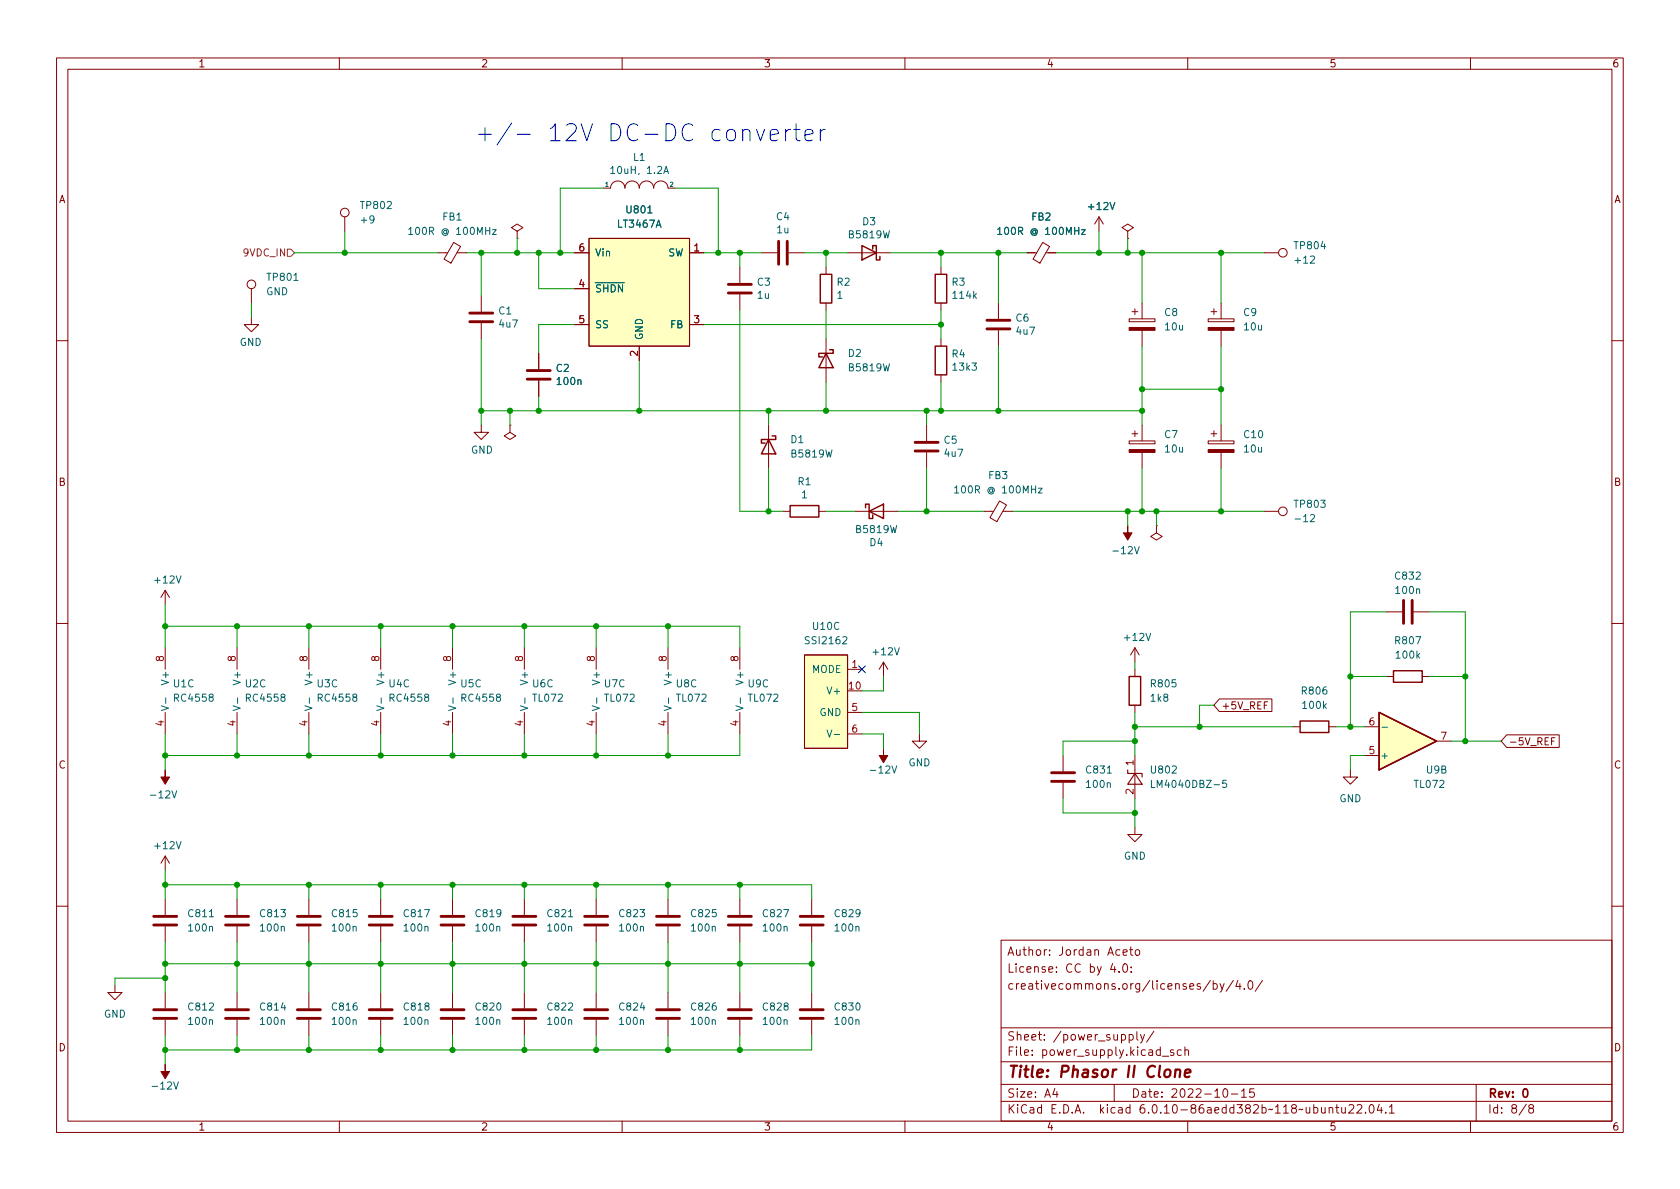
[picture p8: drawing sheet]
<svg xmlns="http://www.w3.org/2000/svg" width="297mm" height="210mm" viewBox="0 0 297 210" stroke-linecap="round" stroke-linejoin="round" font-family="sans-serif">
<g fill="none" stroke="#840000" stroke-width=".18">
<path d="M10 10.2h277v190.1h-277zM12 12.2h273v186.1h-273zM60 10.2v2M110 10.2v2M160 10.2v2M210 10.2v2M260 10.2v2M61 38.3v2.6M106.7 33.3h1.2a1.27 1.27 0 0 1 1.3-1.3 1.27 1.27 0 0 1 1.3 1.3 1.27 1.27 0 0 1 1.3-1.3 1.27 1.27 0 0 1 1.2 1.3 1.27 1.27 0 0 1 1.3-1.3 1.27 1.27 0 0 1 1.3 1.3 1.27 1.27 0 0 1 1.2-1.3 1.27 1.27 0 0 1 1.3 1.3h1.3M194.3 38.3l-.8 1.3M194.3 38.3v2.6M194.3 38.3l.8 1.3"/>
<path d="M44.4 56.1v1.3h-1.2l1.2 1.3 1.3-1.3h-1.3M44.4 51v2.6M77.5 44.7h1.6M80.2 42.9l1.2 .7-1.7 2.9-1.2-.7zM80.8 44.7h1.7M85.1 52.3v2.8M85.1 57.1v2.8M91.4 40.9l1.1-.6-1.1-.7-1 .7 1 .6v1.3M91.4 42.2h.1M101.6 44.7h2.5M101.6 57.4h2.5M101.6 51h2.5"/>
<path d="M104.1 42.2h17.8v19h-17.8zM121.9 44.7h2.6M121.9 57.4h2.6M130.8 47.2v2.8M130.8 52.1v2.8M134.6 44.7h2.8M139.4 44.7h2.8M146 47.2v1.3M146 53.6v1.3M146 59.9v7.7M149.9 44.7h7.6M166.4 47.2v1.3"/>
<path d="M166.4 53.6v1.3M166.4 59.9v1.3M176.5 53.6v2.8M176.5 58.4v2.8M181.6 44.7h1.7M184.4 42.9l1.2 .7-1.7 2.9-1.2-.7zM184.9 44.7h1.8M199.4 40.9l1-.6-1-.7-1 .7 1 .6v1.3M199.4 42.2h.1M199.6 56.4h4.6v.5h-4.6zM200.2 55.1h1M200.7 54.6v1"/>
<path d="M201.9 53.6v2.8M201.9 58.4v2.8M213.6 56.4h4.6v.5h-4.6zM214.1 55.1h1M214.6 54.6v1M215.9 53.6v2.8M215.9 58.4v2.8M223.5 44.7h2.6M10 60.2h2M85.1 75.2v1.2h1.3l-1.3 1.3-1.3-1.3h1.3M90.2 75.2v1.2l1 .7-1 .6-1-.6 1-.7M90.2 75.2h.1"/>
<path d="M95.2 62.5v2.8M95.2 67.3v2.8M113 61.2v2.5M135.9 75.2v7.6M163.8 75.2v2.8M166.4 66.3v1.3M199.6 78h4.6v.5h-4.6zM200.2 76.7h1M200.7 76.2v1M201.9 75.2v2.8M213.6 78h4.6v.5h-4.6zM214.1 76.7h1"/>
<path d="M214.6 76.2v1M215.9 75.2v2.8M285 60.2h2M138.4 90.4h1.3M144.8 90.4h1.2M151.1 90.4h7.6M163.8 80v2.8M174 90.4h1.6M176.7 88.6l1.3 .7-1.7 2.9-1.3-.7zM177.3 90.4h1.8M201.9 80v2.8M204.5 93v1.2l1 .7-1 .6-1-.6 1-.7"/>
<path d="M204.5 93h.1M215.9 80v2.8M223.5 90.4h2.6M10 110.2h2M29.2 104.4v2.5M29.2 114.5v3.9M29.2 104.4l-.8 1.3M29.2 104.4l.8 1.3M41.9 114.5v3.9M54.6 114.5v3.9M67.3 114.5v3.9M80 114.5v3.9"/>
<path d="M92.7 114.5v3.9M105.4 114.5v3.9M118.1 114.5v3.9M130.8 114.5v3.9M142.2 115.8h7.7v16.5h-7.7zM149.9 118.4h2.5M156.2 117.1l-.8 1.3M156.2 117.1v2.5M156.2 117.1l.8 1.3M200.7 114.5v2.6M200.7 118.4v1.2M200.7 114.5l-.8 1.3"/>
<path d="M200.7 114.5l.7 1.3M245.1 108.2h2.8M245.1 119.6h1.3M249.9 108.2h2.8M251.5 119.6h1.2M285 110.2h2M29.2 126v3.8M41.9 126v3.8M54.6 126v3.8M67.3 126v3.8M80 126v3.8M92.7 126v3.8"/>
<path d="M105.4 126v3.8M118.1 126v3.8M130.8 126v3.8M149.9 126h2.5M149.9 129.8h2.5M162.6 129.8v1.3h1.2l-1.2 1.2-1.3-1.2h1.3M188 133.6v2.8M188 138.4v2.8M200.7 133.6v7.6M200.7 124.7v1.3M215.6 123.6h9.3v2.2h-9.3l-1-1.1zM228.6 128.5h1.3"/>
<path d="M234.9 128.5h1.3M238.8 136.1v1.3h1.2l-1.2 1.3-1.3-1.3h1.3M241.3 128.5h2.5M241.3 133.6h2.5M254 131.1h2.5M266.4 129.9h9.3v2.3h-9.3l-1-1.1zM274.3 131.1h.5M274.9 130.5h-.6v1.2M29.2 151.4l-.8 1.2M29.2 151.4v2.5M29.2 159v2.8M29.2 151.4l.8 1.2"/>
<path d="M41.9 159v2.8M54.6 159v2.8M67.3 159v2.8M80 159v2.8M92.7 159v2.8M105.4 159v2.8M118.1 159v2.8M130.8 159v2.8M143.5 159v2.8M200.7 146.3v1.3h1.2l-1.2 1.2-1.3-1.2h1.3M10 160.2h2M20.3 174.2v1.3h1.3l-1.3 1.3-1.3-1.3h1.3"/>
<path d="M29.2 163.8v2.8M29.2 175.5v2.8M41.9 163.8v2.8M41.9 175.5v2.8M54.6 163.8v2.8M54.6 175.5v2.8M67.3 163.8v2.8M67.3 175.5v2.8M80 163.8v2.8M80 175.5v2.8M92.7 163.8v2.8M92.7 175.5v2.8"/>
<path d="M105.4 163.8v2.8M105.4 175.5v2.8M118.1 163.8v2.8M118.1 175.5v2.8M130.8 163.8v2.8M130.8 175.5v2.8M143.5 163.8v2.8M143.5 175.5v2.8M177 166.3h108v32h-108zM196.7 170.4l-.3 1h.9M197.1 170.9v1M197.9 171.8v.1"/>
<path d="M198.6 168.4l.7-.1-.1-.3-.4-.1-.2 .2v.8h.6M198.6 170.6l.3-.2a.81 .81 0 0 1 .5 .7 .81 .81 0 0 1-.3 .8h-.1a.81 .81 0 0 1-.4-1.3zM199.7 167.9h.6M199.9 167.4v1.3l.4 .2M200 171.8v.1M200 171v.1M200.9 168l.3-.1 .3 .3v.4l-.3 .3h-.3l-.2-.3v-.4zM214 173.4l-1.3 1.9M214.5 174l.4-.1 .3 .3v.4l-.1 .3h-.6M214.5 173.4v1.5M215.7 173.9l.4 1M216.4 173.9l-.5 1.4-.2 .1"/>
<path d="M218.1 173.4l-1.3 1.9M218.9 173.4l-.4 1h.9M219.2 173.9v1M220 174.8v.1M220.8 173.6l.2-.2a.81 .81 0 0 1 .6 .7 .81 .81 0 0 1-.3 .8h-.2a.81 .81 0 0 1-.3-1.3zM223.2 173.4l-1.3 1.9M285 160.2h2M29.2 180.3v2.8M41.9 180.3v2.8M54.6 180.3v2.8M60 198.3v2M67.3 180.3v2.8"/>
<path d="M80 180.3v2.8M92.7 180.3v2.8M105.4 180.3v2.8M110 198.3v2M118.1 180.3v2.8M130.8 180.3v2.8M143.5 180.3v2.8M160 198.3v2M177 194.8h108M177 191.8h108M177 187.8h108M177 181.8h108"/>
<path d="M186.5 192.5l-.4 1h1M186.9 193v1M197 191.8v3M199.6 183l.5-.1 .3 .3v.4l-.2 .3h-.6M199.6 182.9v1.5M201 182.4v1.3l.2 .2M201.6 182.9l.4 1M202.4 182.9l-.5 1.4-.3 .1M204 182.4l-1.3 1.9M205.5 186.8h1.1M207.5 185.7l-.4-.1-.2 .2 .1 .3 .5 .1v.4h-.6M208.9 185.7l-.5-.1-.3 .3v.4l.2 .3h.6"/>
<path d="M209.5 185.8l.2-.2 .4 .1v.9M209.5 185.1v1.5M210 198.3v2M216.4 192.6l.2-.1a.81 .81 0 0 1 .6 .7 .81 .81 0 0 1-.3 .8h-.2a.81 .81 0 0 1-.6-.6 .81 .81 0 0 1 .3-.8zM217.7 193.5h1.2M219.5 193l.4-.5v1.5M219.5 194h.9M221.7 192.5h-.7l-.1 .7 .2-.1 .5 .1 .2 .2-.1 .5-.2 .1-.6-.1M235 196l.2-.2 .4 .1v.9M235 195.8v1M236.1 195.8h.6M236.4 195.3v1.3l.3 .2"/>
<path d="M237.2 195.8l.1 1h.3l.3-.1M237.9 195.8v1M238.5 195.5l.6-.2 .2 .2 .1 .3-1 1h1M239.9 195.5l.6-.2 .2 .2 .1 .3-.9 1h.9M241.4 196.7v.1M242.3 195.4l.1-.1a.81 .81 0 0 1 .6 .7 .81 .81 0 0 1-.3 .8h-.1a.81 .81 0 0 1-.6-.6 .81 .81 0 0 1 .3-.8zM243.9 195.3l-.4 1h.9M244.2 195.8v1M245 196.7v.1M245.6 195.8l.5-.5v1.5M245.6 196.8h.9M260 198.3v2"/>
<path d="M261 191.8v6.5M269.9 195.3l-1.3 1.9M270.6 196l-.3-.3 .1-.2 .2-.2 .4 .1 .2 .2-.1 .2-.7 .2-.1 .3v.2l.3 .3h.4l.2-.3-.1-.4-.2-.1"/>
<circle cx="61" cy="37.6" r=".76"/>
<circle cx="44.4" cy="50.3" r=".76"/>
<circle cx="226.8" cy="44.7" r=".76"/>
<circle cx="226.8" cy="90.4" r=".76"/>
</g>
<path d="M269.4 192.7l.2-.2a.8 .8 0 0 1 .5 .8 .8 .8 0 0 1-.5 .7l-.2-.1-.1-.4z" fill="none" stroke="#840000" stroke-width=".3"/>
<path d="M206 189.3a.52 .52 0 0 1 .6-.2 .52 .52 0 0 1 .4 .4l-.1 .6a.55 .55 0 0 1-.5 .4 .55 .55 0 0 1-.6-.4zM207.8 189.3a.49 .49 0 0 1 .9 .1l-.1 1.1M207.9 189.1l-.2 1.4M209.5 189.8l1-.2-.1-.4-.1-.1-.6 .1-.2 1 .2 .3 .6-.1" fill="none" stroke="#840000" stroke-width=".4"/>
<g fill="none" stroke="#840000" stroke-width=".51">
<path d="M83.1 56.9h4M83.1 55.4h4M128.8 51.8h4M128.8 50.3h4M137.7 42.7v4M139.2 42.7v4M174.5 58.2h4.1M174.5 56.6h4.1M93.2 67.1h4.1M93.2 65.5h4.1M161.8 79.8h4.1M161.8 78.2h4.1"/>
<path d="M248.2 106.2v4M249.7 106.2v4M185.9 138.2h4.1M185.9 136.6h4.1M27.2 178.6h4M27.2 163.6h4M27.2 162h4M39.9 178.6h4M39.9 163.6h4M39.9 162h4M52.6 178.6h4M52.6 163.6h4"/>
<path d="M52.6 162h4M65.3 178.6h4M65.3 163.6h4M65.3 162h4M78 178.6h4M78 163.6h4M78 162h4M90.7 178.6h4M90.7 163.6h4M90.7 162h4M103.4 178.6h4M103.4 163.6h4"/>
<path d="M103.4 162h4M116.1 178.6h4M116.1 163.6h4M116.1 162h4M128.8 178.6h4M128.8 163.6h4M128.8 162h4M141.5 178.6h4M141.5 163.6h4M141.5 162h4M27.2 180.1h4M39.9 180.1h4"/>
<path d="M52.6 180.1h4M65.3 180.1h4M78 180.1h4M90.7 180.1h4M103.4 180.1h4M116.1 180.1h4M128.8 180.1h4M141.5 180.1h4"/>
</g>
<g fill="none" stroke="#006464" stroke-width=".18">
<path d="M108 29.8l.3-.4v1.3M108 30.7h.7M117.4 30.7l.4-1.3 .4 1.3M117.5 30.3h.6M72.3 40.6l.3-.4v1.3M72.3 41.5h.7M87.1 40.6h.6l-.6 .9h.6M176.4 40.6l.4-.4v1.3M176.4 41.5h.7M191.2 40.6h.7l-.7 .9h.7M168.8 86.3l.3-.4v1.3M168.8 87.2h.7"/>
<path d="M183.6 86.3h.7l-.7 .9h.7M28.5 124.8l1.3 .4-1.3 .5M29.3 123.4v1M41.2 124.8l1.3 .4-1.3 .5M42 123.4v1M53.9 124.8l1.3 .4-1.3 .5M54.7 123.4v1M66.6 124.8l1.3 .4-1.3 .5M67.4 123.4v1M79.3 124.8l1.3 .4-1.3 .5M80.1 123.4v1M92 124.8l1.3 .4-1.3 .5"/>
<path d="M92.8 123.4v1M104.7 124.8l1.3 .4-1.3 .5M105.5 123.4v1M117.4 124.8l1.3 .4-1.3 .5M118.2 123.4v1M130.1 124.8l1.3 .4-1.3 .5M130.9 123.4v1M146.2 129.1l.5 1.3 .4-1.3M147.5 129.9h1M203.6 138v1.3h.6M216.8 138h-.6v.6l.1-.1h.5l.1 .2-.1 .4-.2 .2-.4-.2M244.3 128.6h1"/>
</g>
<g fill="#840000" stroke="#840000" stroke-width=".18">
<path d="M29.2 136.1v1.3h.8l-.8 1.3-.8-1.3h.8z"/>
<path d="M156.2 132.3v1.3h.8l-.8 1.3-.8-1.3h.8z"/>
<path d="M199.6 79.5h4.6v.5h-4.6z"/>
<path d="M199.6 57.9h4.6v.5h-4.6z"/>
<path d="M213.6 57.9h4.6v.5h-4.6z"/>
<path d="M213.6 79.5h4.6v.5h-4.6z"/>
<path d="M29.2 188.2v1.3h.8l-.8 1.2-.8-1.2h.8z"/>
<path d="M199.4 93v1.2h.8l-.8 1.3-.8-1.3h.8z"/>
</g>
<g fill="none" stroke="#840000" stroke-width=".25">
<path d="M145 48.5h2.1v5.1h-2.1zM152.4 43.4l2.5 1.3-2.5 1.3zM154.3 44.1v-.7h.6v2.6h.7v-.7M165.4 48.5h2v5.1h-2zM135.9 77.7l1.3 2.6h-2.6zM136.5 77.1h.7v.6h-2.6v.7h.7M146 62.5l1.3 2.5h-2.5zM146.7 61.8h.6v.7h-2.5v.6h.6M165.4 61.2h2v5.1h-2zM139.7 89.4h5.1v2h-5.1zM153 89.8v-.7h.7v2.6h.6v-.6M153.7 90.4l2.5-1.3v2.6z"/>
<path d="M199.6 119.6h2.1v5.1h-2.1zM246.4 118.6h5.1v2h-5.1zM229.9 127.5h5v2h-5zM243.8 126l10.2 5.1-10.2 5z"/>
</g>
<g fill="#ffffc2" stroke="#ffffc2" stroke-width=".18">
<path d="M142.2 115.8h7.7v16.5h-7.7z"/>
<path d="M243.8 126l10.2 5.1-10.2 5z"/>
<path d="M104.1 42.2h17.8v19h-17.8z"/>
</g>
<path d="M199.4 136.1v.7h2.5v.6M200.7 136.8l1.2 1.9h-2.5z" fill="none" stroke="#840000" stroke-width=".2"/>
<path d="M50.8 44.1h.6l.7 .6-.7 .6h-.6z" fill="none" stroke="#725600" stroke-width=".18"/>
<path d="M131.3 23.2a.74 .74 0 0 1 1.3 .1v1.6M133.8 22.9l.7 2 .7-2M136.2 23.9l1.4-.3-.1-.6-.3-.1h-.6l-.3 .1-.1 .3v1.2l.1 .2 .3 .2h.6l.3-.2M138.9 22.9v2M139.8 22.9a.77 .77 0 0 0-.9 .6M140.3 22.9h1.2M140.8 21.9v2.6l.1 .2 .6 .2M142.3 23.9l1.5-.3-.2-.6-.3-.1h-.5l-.3 .1-.2 .3v1.2l.2 .2 .3 .2h.5l.3-.2M145 22.9v2M145.9 22.9a.77 .77 0 0 0-.9 .6" fill="none" stroke="#0000c2" stroke-width=".18"/>
<g fill="none" stroke="#009600" stroke-width=".18">
<path d="M106.7 33.3h-7.6v11.4M119.4 33.3h7.6v11.4M44.4 53.6v2.5M52.1 44.7h25.4M61 40.9v3.8M82.5 44.7h19.1M85.1 44.7v7.6M85.1 59.9v15.3M91.4 42.2v2.5M95.2 44.7v6.3h6.4M101.6 57.4h-6.4v5.1M124.5 44.7h10.1"/>
<path d="M124.5 57.4h41.9M130.8 54.9v35.5h7.6M130.8 44.7v2.5M142.2 44.7h7.7M146 44.7v2.5M146 54.9v5M157.5 44.7h24.1M166.4 44.7v2.5M166.4 54.9v5M176.5 44.7v8.9M186.7 44.7h36.8M194.3 40.9v3.8"/>
<path d="M199.4 42.2v2.5M201.9 44.7v8.9M215.9 44.7v8.9M85.1 72.6h116.8M90.2 72.6v2.6M95.2 70.1v2.5M113 63.7v8.9M135.9 72.6v2.6M146 67.6v5M163.8 72.6v2.6M166.4 67.6v5M176.5 61.2v11.4"/>
<path d="M201.9 61.2v14M201.9 68.8h14M215.9 61.2v14M135.9 82.8v7.6M146 90.4h5.1M158.7 90.4h15.3M163.8 82.8v7.6M179.1 90.4h44.4M199.4 90.4v2.6M201.9 82.8v7.6M204.5 90.4v2.6M215.9 82.8v7.6"/>
<path d="M29.2 110.7h101.6v3.8M29.2 106.9v7.6M41.9 110.7v3.8M54.6 110.7v3.8M67.3 110.7v3.8M80 110.7v3.8M92.7 110.7v3.8M105.4 110.7v3.8M118.1 110.7v3.8M156.2 119.6v2.6h-3.8M200.7 117.1v1.3M238.8 119.6h6.3"/>
<path d="M245.1 108.2h-6.3v20.3M252.7 119.6h6.4M252.7 108.2h6.4v22.9M29.2 129.8v6.3M41.9 129.8v3.8M54.6 129.8v3.8M67.3 129.8v3.8M80 129.8v3.8M92.7 129.8v3.8M105.4 129.8v3.8M118.1 129.8v3.8M130.8 129.8v3.8h-101.6"/>
<path d="M152.4 126h10.2v3.8M152.4 129.8h3.8v2.5M200.7 128.5h27.9M200.7 126v7.6M200.7 131.1h-12.7v2.5M214.6 124.7h-2.5v3.8M236.2 128.5h5.1M241.3 133.6h-2.5v2.5M256.5 131.1h8.9M29.2 156.5h114.3v2.5M29.2 153.9v5.1M41.9 156.5v2.5"/>
<path d="M54.6 156.5v2.5M67.3 156.5v2.5M80 156.5v2.5M92.7 156.5v2.5M105.4 156.5v2.5M118.1 156.5v2.5M130.8 156.5v2.5M188 141.2v2.6h12.7M200.7 141.2v5.1M29.2 170.4h114.3M29.2 166.6v8.9M29.2 173h-8.9v1.2"/>
<path d="M41.9 166.6v8.9M54.6 166.6v8.9M67.3 166.6v8.9M80 166.6v8.9M92.7 166.6v8.9M105.4 166.6v8.9M118.1 166.6v8.9M130.8 166.6v8.9M143.5 166.6v8.9M29.2 183.1v5.1M41.9 183.1v2.6M54.6 183.1v2.6"/>
<path d="M67.3 183.1v2.6M80 183.1v2.6M92.7 183.1v2.6M105.4 183.1v2.6M118.1 183.1v2.6M130.8 183.1v2.6M143.5 183.1v2.6h-114.3"/>
</g>
<path d="M151.8 117.7l1.2 1.3M153 117.7l-1.2 1.3" fill="none" stroke="#000084" stroke-width=".18"/>
<g fill="#009600" stroke="#009600" stroke-width=".18">
<circle cx="215.9" cy="90.4" r=".46"/>
<circle cx="200.7" cy="131.1" r=".46"/>
<circle cx="200.7" cy="143.8" r=".46"/>
<circle cx="212.1" cy="128.5" r=".46"/>
<circle cx="200.7" cy="128.5" r=".46"/>
<circle cx="163.8" cy="72.6" r=".46"/>
<circle cx="166.4" cy="72.6" r=".46"/>
<circle cx="176.5" cy="72.6" r=".46"/>
<circle cx="166.4" cy="57.4" r=".46"/>
<circle cx="146" cy="72.6" r=".46"/>
<circle cx="113" cy="72.6" r=".46"/>
<circle cx="146" cy="44.7" r=".46"/>
<circle cx="163.8" cy="90.4" r=".46"/>
<circle cx="135.9" cy="90.4" r=".46"/>
<circle cx="135.9" cy="72.6" r=".46"/>
<circle cx="201.9" cy="44.7" r=".46"/>
<circle cx="199.4" cy="44.7" r=".46"/>
<circle cx="201.9" cy="72.6" r=".46"/>
<circle cx="176.5" cy="44.7" r=".46"/>
<circle cx="166.4" cy="44.7" r=".46"/>
<circle cx="194.3" cy="44.7" r=".46"/>
<circle cx="80" cy="133.6" r=".46"/>
<circle cx="92.7" cy="133.6" r=".46"/>
<circle cx="118.1" cy="110.7" r=".46"/>
<circle cx="105.4" cy="133.6" r=".46"/>
<circle cx="105.4" cy="110.7" r=".46"/>
<circle cx="80" cy="110.7" r=".46"/>
<circle cx="92.7" cy="110.7" r=".46"/>
<circle cx="118.1" cy="133.6" r=".46"/>
<circle cx="238.8" cy="119.6" r=".46"/>
<circle cx="238.8" cy="128.5" r=".46"/>
<circle cx="259.1" cy="119.6" r=".46"/>
<circle cx="259.1" cy="131.1" r=".46"/>
<circle cx="201.9" cy="68.8" r=".46"/>
<circle cx="215.9" cy="68.8" r=".46"/>
<circle cx="199.4" cy="90.4" r=".46"/>
<circle cx="201.9" cy="90.4" r=".46"/>
<circle cx="215.9" cy="44.7" r=".46"/>
<circle cx="204.5" cy="90.4" r=".46"/>
<circle cx="130.8" cy="170.4" r=".46"/>
<circle cx="118.1" cy="156.5" r=".46"/>
<circle cx="105.4" cy="156.5" r=".46"/>
<circle cx="130.8" cy="156.5" r=".46"/>
<circle cx="130.8" cy="185.7" r=".46"/>
<circle cx="118.1" cy="185.7" r=".46"/>
<circle cx="105.4" cy="170.4" r=".46"/>
<circle cx="118.1" cy="170.4" r=".46"/>
<circle cx="143.5" cy="170.4" r=".46"/>
<circle cx="54.6" cy="156.5" r=".46"/>
<circle cx="41.9" cy="156.5" r=".46"/>
<circle cx="67.3" cy="110.7" r=".46"/>
<circle cx="54.6" cy="133.6" r=".46"/>
<circle cx="54.6" cy="110.7" r=".46"/>
<circle cx="29.2" cy="133.6" r=".46"/>
<circle cx="41.9" cy="133.6" r=".46"/>
<circle cx="67.3" cy="133.6" r=".46"/>
<circle cx="41.9" cy="110.7" r=".46"/>
<circle cx="29.2" cy="110.7" r=".46"/>
<circle cx="80" cy="156.5" r=".46"/>
<circle cx="80" cy="170.4" r=".46"/>
<circle cx="67.3" cy="170.4" r=".46"/>
<circle cx="67.3" cy="185.7" r=".46"/>
<circle cx="54.6" cy="185.7" r=".46"/>
<circle cx="67.3" cy="156.5" r=".46"/>
<circle cx="99.1" cy="44.7" r=".46"/>
<circle cx="127" cy="44.7" r=".46"/>
<circle cx="130.8" cy="44.7" r=".46"/>
<circle cx="54.6" cy="170.4" r=".46"/>
<circle cx="41.9" cy="170.4" r=".46"/>
<circle cx="29.2" cy="173" r=".46"/>
<circle cx="29.2" cy="170.4" r=".46"/>
<circle cx="41.9" cy="185.7" r=".46"/>
<circle cx="29.2" cy="185.7" r=".46"/>
<circle cx="29.2" cy="156.5" r=".46"/>
<circle cx="105.4" cy="185.7" r=".46"/>
<circle cx="92.7" cy="156.5" r=".46"/>
<circle cx="92.7" cy="185.7" r=".46"/>
<circle cx="80" cy="185.7" r=".46"/>
<circle cx="92.7" cy="170.4" r=".46"/>
<circle cx="95.2" cy="44.7" r=".46"/>
<circle cx="95.2" cy="72.6" r=".46"/>
<circle cx="90.2" cy="72.6" r=".46"/>
<circle cx="85.1" cy="72.6" r=".46"/>
<circle cx="91.4" cy="44.7" r=".46"/>
<circle cx="85.1" cy="44.7" r=".46"/>
<circle cx="61" cy="44.7" r=".46"/>
</g>
<text font-size="4.2" fill="#0000c2" x="83.8" y="25">+/- 12V DC-DC converter</text>
<text font-size="2.8" fill="#840000" x="178" y="190.6">Title: Phasor II Clone</text>
<g font-size="2.1" fill="#840000">
<text x="178" y="172">License: CC by 4.0:</text>
<text x="178" y="169">Author: Jordan Aceto</text>
<text x="178" y="175">creativecommons.org/licenses/by/4.0/</text>
<text x="178" y="184">Sheet: /power_supply/</text>
<text x="178" y="186.7">File: power_supply.kicad_sch</text>
<text x="178" y="196.9">KiCad E.D.A. kicad 6.0.10-86aedd382b~118~ubuntu22.04.1</text>
<text x="178" y="194.1">Size: A4</text>
<text x="200" y="194.1">Date: 2022-10-15</text>
<text x="263" y="194.1">Rev: 0</text>
<text x="263" y="196.9">Id: 8/8</text>
</g>
<g font-size="1.8" fill="#840000">
<text x="35" y="11.9">1</text>
<text x="85" y="11.9">2</text>
<text x="135" y="11.9">3</text>
<text x="185" y="11.9">4</text>
<text x="235" y="11.9">5</text>
<text x="285" y="11.9">6</text>
<text x="10.3" y="35.9">A</text>
<text x="285.3" y="35.9">A</text>
<text x="10.3" y="85.9">B</text>
<text x="285.3" y="85.9">B</text>
<text x="215.9" y="125.4">+5V_REF</text>
<text x="266.7" y="131.8">-5V_REF</text>
<text x="10.3" y="135.9">C</text>
<text x="285.3" y="135.9">C</text>
<text x="10.3" y="185.9">D</text>
<text x="285.3" y="185.9">D</text>
<text x="35" y="199.9">1</text>
<text x="85" y="199.9">2</text>
<text x="135" y="199.9">3</text>
<text x="185" y="199.9">4</text>
<text x="235" y="199.9">5</text>
<text x="285" y="199.9">6</text>
</g>
<g font-size="1.8" fill="#006464">
<text x="112" y="28.4">L1</text>
<text x="108.5" y="30.8">10uH, 1.2A</text>
<text x="63.9" y="37">TP802</text>
<text x="64" y="39.5">+9</text>
<text x="73.2" y="41.5">100R @ 100MHz</text>
<text x="78.3" y="39">FB1</text>
<text x="109.3" y="40.3">LT3467A</text>
<text x="110.9" y="37.7">U801</text>
<text x="137.3" y="38.9">C4</text>
<text x="137.4" y="41.2">1u</text>
<text x="152.5" y="39.8">D3</text>
<text x="177.4" y="41.5">100R @ 100MHz</text>
<text x="182.4" y="39">FB2</text>
<text x="192.6" y="37.1">+12V</text>
<text x="105.2" y="45.3">Vin</text>
<text x="118.1" y="45.3">SW</text>
<text x="150.2" y="42.1">B5819W</text>
<text x="229" y="44.1">TP804</text>
<text x="229.2" y="46.6">+12</text>
<text x="47" y="52.2">GND</text>
<text x="47.4" y="49.7">TP801</text>
<text x="105.2" y="51.7">~{SHDN}</text>
<text x="133.9" y="50.5">C3</text>
<text x="134" y="52.8">1u</text>
<text x="148" y="50.5">R2</text>
<text x="148" y="52.8">1</text>
<text x="168.3" y="50.5">R3</text>
<text x="168.6" y="52.8">114k</text>
<text x="88.2" y="55.6">C1</text>
<text x="88.4" y="57.9">4u7</text>
<text x="105.2" y="58">SS</text>
<text x="118.5" y="58">FB</text>
<text x="179.6" y="56.9">C6</text>
<text x="179.8" y="59.2">4u7</text>
<text x="205.9" y="55.9">C8</text>
<text x="206.1" y="58.4">10u</text>
<text x="219.9" y="55.9">C9</text>
<text x="220" y="58.4">10u</text>
<text x="42.4" y="61.2">GND</text>
<text x="98.4" y="65.8">C2</text>
<text x="113.7" y="60.2" transform="rotate(-90 113.7 60.2)">GND</text>
<text x="150" y="63.1">D2</text>
<text x="150.2" y="65.7">B5819W</text>
<text x="168.3" y="63.2">R4</text>
<text x="168.6" y="65.5">13k3</text>
<text x="98.6" y="68.1">100n</text>
<text x="205.9" y="77.5">C7</text>
<text x="220" y="77.5">C10</text>
<text x="83.3" y="80.2">GND</text>
<text x="139.8" y="78.4">D1</text>
<text x="140.1" y="80.9">B5819W</text>
<text x="166.9" y="78.5">C5</text>
<text x="167.1" y="80.8">4u7</text>
<text x="206.1" y="80">10u</text>
<text x="220" y="80">10u</text>
<text x="141.1" y="85.8">R1</text>
<text x="141.7" y="88.1">1</text>
<text x="169.7" y="87.2">100R @ 100MHz</text>
<text x="174.8" y="84.7">FB3</text>
<text x="229" y="89.8">TP803</text>
<text x="151.5" y="94.3">B5819W</text>
<text x="229.4" y="92.3">-12</text>
<text x="153.8" y="96.6">D4</text>
<text x="197.1" y="98">-12V</text>
<text x="27.5" y="103.2">+12V</text>
<text x="246.8" y="102.5">C832</text>
<text x="246.9" y="105">100n</text>
<text x="142.7" y="113.9">SSI2162</text>
<text x="143.8" y="111.4">U10C</text>
<text x="199" y="113.3">+12V</text>
<text x="246.8" y="113.9">R807</text>
<text x="143.5" y="119">MODE</text>
<text x="154.5" y="115.9">+12V</text>
<text x="247" y="116.5">100k</text>
<text x="29.8" y="120.7" transform="rotate(-90 29.8 120.7)">V+</text>
<text x="30.7" y="121.5">U1C</text>
<text x="31" y="124.1">RC4558</text>
<text x="42.5" y="120.7" transform="rotate(-90 42.5 120.7)">V+</text>
<text x="43.4" y="121.5">U2C</text>
<text x="43.7" y="124.1">RC4558</text>
<text x="55.2" y="120.7" transform="rotate(-90 55.2 120.7)">V+</text>
<text x="56.1" y="121.5">U3C</text>
<text x="56.4" y="124.1">RC4558</text>
<text x="67.9" y="120.7" transform="rotate(-90 67.9 120.7)">V+</text>
<text x="68.8" y="121.5">U4C</text>
<text x="69.1" y="124.1">RC4558</text>
<text x="80.6" y="120.7" transform="rotate(-90 80.6 120.7)">V+</text>
<text x="81.5" y="121.5">U5C</text>
<text x="81.8" y="124.1">RC4558</text>
<text x="93.3" y="120.7" transform="rotate(-90 93.3 120.7)">V+</text>
<text x="94.2" y="121.5">U6C</text>
<text x="94.3" y="124.1">TL072</text>
<text x="106" y="120.7" transform="rotate(-90 106 120.7)">V+</text>
<text x="106.9" y="121.5">U7C</text>
<text x="107" y="124.1">TL072</text>
<text x="118.7" y="120.7" transform="rotate(-90 118.7 120.7)">V+</text>
<text x="119.6" y="121.5">U8C</text>
<text x="119.7" y="124.1">TL072</text>
<text x="131.4" y="120.7" transform="rotate(-90 131.4 120.7)">V+</text>
<text x="132.3" y="121.5">U9C</text>
<text x="132.4" y="124.1">TL072</text>
<text x="146.6" y="122.8">V+</text>
<text x="203.5" y="124.1">1k8</text>
<text x="203.6" y="121.5">R805</text>
<text x="230.3" y="122.8">R806</text>
<text x="230.4" y="125.3">100k</text>
<text x="144.9" y="126.6">GND</text>
<text x="154.3" y="136.8">-12V</text>
<text x="160.6" y="135.5">GND</text>
<text x="192.2" y="136.8">C831</text>
<text x="203.6" y="136.8">U802</text>
<text x="244" y="134.2">+</text>
<text x="252.2" y="136.8">U9B</text>
<text x="27" y="141.2">-12V</text>
<text x="192.2" y="139.3">100n</text>
<text x="204.4" y="139.3">LM4040DBZ-5</text>
<text x="236.8" y="141.9">GND</text>
<text x="250.2" y="139.3">TL072</text>
<text x="27.5" y="150.2">+12V</text>
<text x="198.7" y="152">GND</text>
<text x="33.4" y="162.2">C811</text>
<text x="33.5" y="164.7">100n</text>
<text x="46.1" y="162.2">C813</text>
<text x="46.2" y="164.7">100n</text>
<text x="58.8" y="162.2">C815</text>
<text x="58.9" y="164.7">100n</text>
<text x="71.5" y="162.2">C817</text>
<text x="71.6" y="164.7">100n</text>
<text x="84.2" y="162.2">C819</text>
<text x="84.3" y="164.7">100n</text>
<text x="96.9" y="162.2">C821</text>
<text x="97" y="164.7">100n</text>
<text x="109.6" y="162.2">C823</text>
<text x="109.7" y="164.7">100n</text>
<text x="122.3" y="162.2">C825</text>
<text x="122.4" y="164.7">100n</text>
<text x="135" y="162.2">C827</text>
<text x="135.1" y="164.7">100n</text>
<text x="147.7" y="162.2">C829</text>
<text x="147.8" y="164.7">100n</text>
<text x="18.4" y="180">GND</text>
<text x="33.4" y="178.7">C812</text>
<text x="46.1" y="178.7">C814</text>
<text x="58.8" y="178.7">C816</text>
<text x="71.5" y="178.7">C818</text>
<text x="84.2" y="178.7">C820</text>
<text x="96.9" y="178.7">C822</text>
<text x="109.6" y="178.7">C824</text>
<text x="122.3" y="178.7">C826</text>
<text x="135" y="178.7">C828</text>
<text x="147.7" y="178.7">C830</text>
<text x="33.5" y="181.2">100n</text>
<text x="46.2" y="181.2">100n</text>
<text x="58.9" y="181.2">100n</text>
<text x="71.6" y="181.2">100n</text>
<text x="84.3" y="181.2">100n</text>
<text x="97" y="181.2">100n</text>
<text x="109.7" y="181.2">100n</text>
<text x="122.4" y="181.2">100n</text>
<text x="135.1" y="181.2">100n</text>
<text x="147.8" y="181.2">100n</text>
<text x="27.3" y="192.7">-12V</text>
</g>
<text font-size="1.8" fill="#725600" x="43.2" y="45.3">9VDC_IN</text>
<g font-size="1.8" fill="#a90000">
<text x="102.4" y="44.4">6</text>
<text x="122.7" y="44.4">1</text>
<text x="102.4" y="50.8">4</text>
<text x="102.4" y="57.1">5</text>
<text x="122.7" y="57.1">3</text>
<text x="112.8" y="63" transform="rotate(-90 112.8 63)">2</text>
<text x="29" y="116.9" transform="rotate(-90 29 116.9)">8</text>
<text x="41.7" y="116.9" transform="rotate(-90 41.7 116.9)">8</text>
<text x="54.4" y="116.9" transform="rotate(-90 54.4 116.9)">8</text>
<text x="67.1" y="116.9" transform="rotate(-90 67.1 116.9)">8</text>
<text x="79.8" y="116.9" transform="rotate(-90 79.8 116.9)">8</text>
<text x="92.5" y="116.9" transform="rotate(-90 92.5 116.9)">8</text>
<text x="105.2" y="116.9" transform="rotate(-90 105.2 116.9)">8</text>
<text x="117.9" y="116.9" transform="rotate(-90 117.9 116.9)">8</text>
<text x="130.6" y="116.9" transform="rotate(-90 130.6 116.9)">8</text>
<text x="150.6" y="118.1">1</text>
<text x="150.1" y="121.9">10</text>
<text x="150.6" y="125.7">5</text>
<text x="29" y="128.4" transform="rotate(-90 29 128.4)">4</text>
<text x="41.7" y="128.4" transform="rotate(-90 41.7 128.4)">4</text>
<text x="54.4" y="128.4" transform="rotate(-90 54.4 128.4)">4</text>
<text x="67.1" y="128.4" transform="rotate(-90 67.1 128.4)">4</text>
<text x="79.8" y="128.4" transform="rotate(-90 79.8 128.4)">4</text>
<text x="92.5" y="128.4" transform="rotate(-90 92.5 128.4)">4</text>
<text x="105.2" y="128.4" transform="rotate(-90 105.2 128.4)">4</text>
<text x="117.9" y="128.4" transform="rotate(-90 117.9 128.4)">4</text>
<text x="130.6" y="128.4" transform="rotate(-90 130.6 128.4)">4</text>
<text x="150.6" y="129.5">6</text>
<text x="242.1" y="128.3">6</text>
<text x="254.8" y="130.8">7</text>
<text x="200.4" y="135.4" transform="rotate(-90 200.4 135.4)">1</text>
<text x="242.1" y="133.3">5</text>
<text x="200.4" y="140.4" transform="rotate(-90 200.4 140.4)">2</text>
</g>
<g font-size="1.1" fill="#006464">
<text x="107" y="33">1</text>
<text x="118.5" y="33">2</text>
</g>
</svg>
